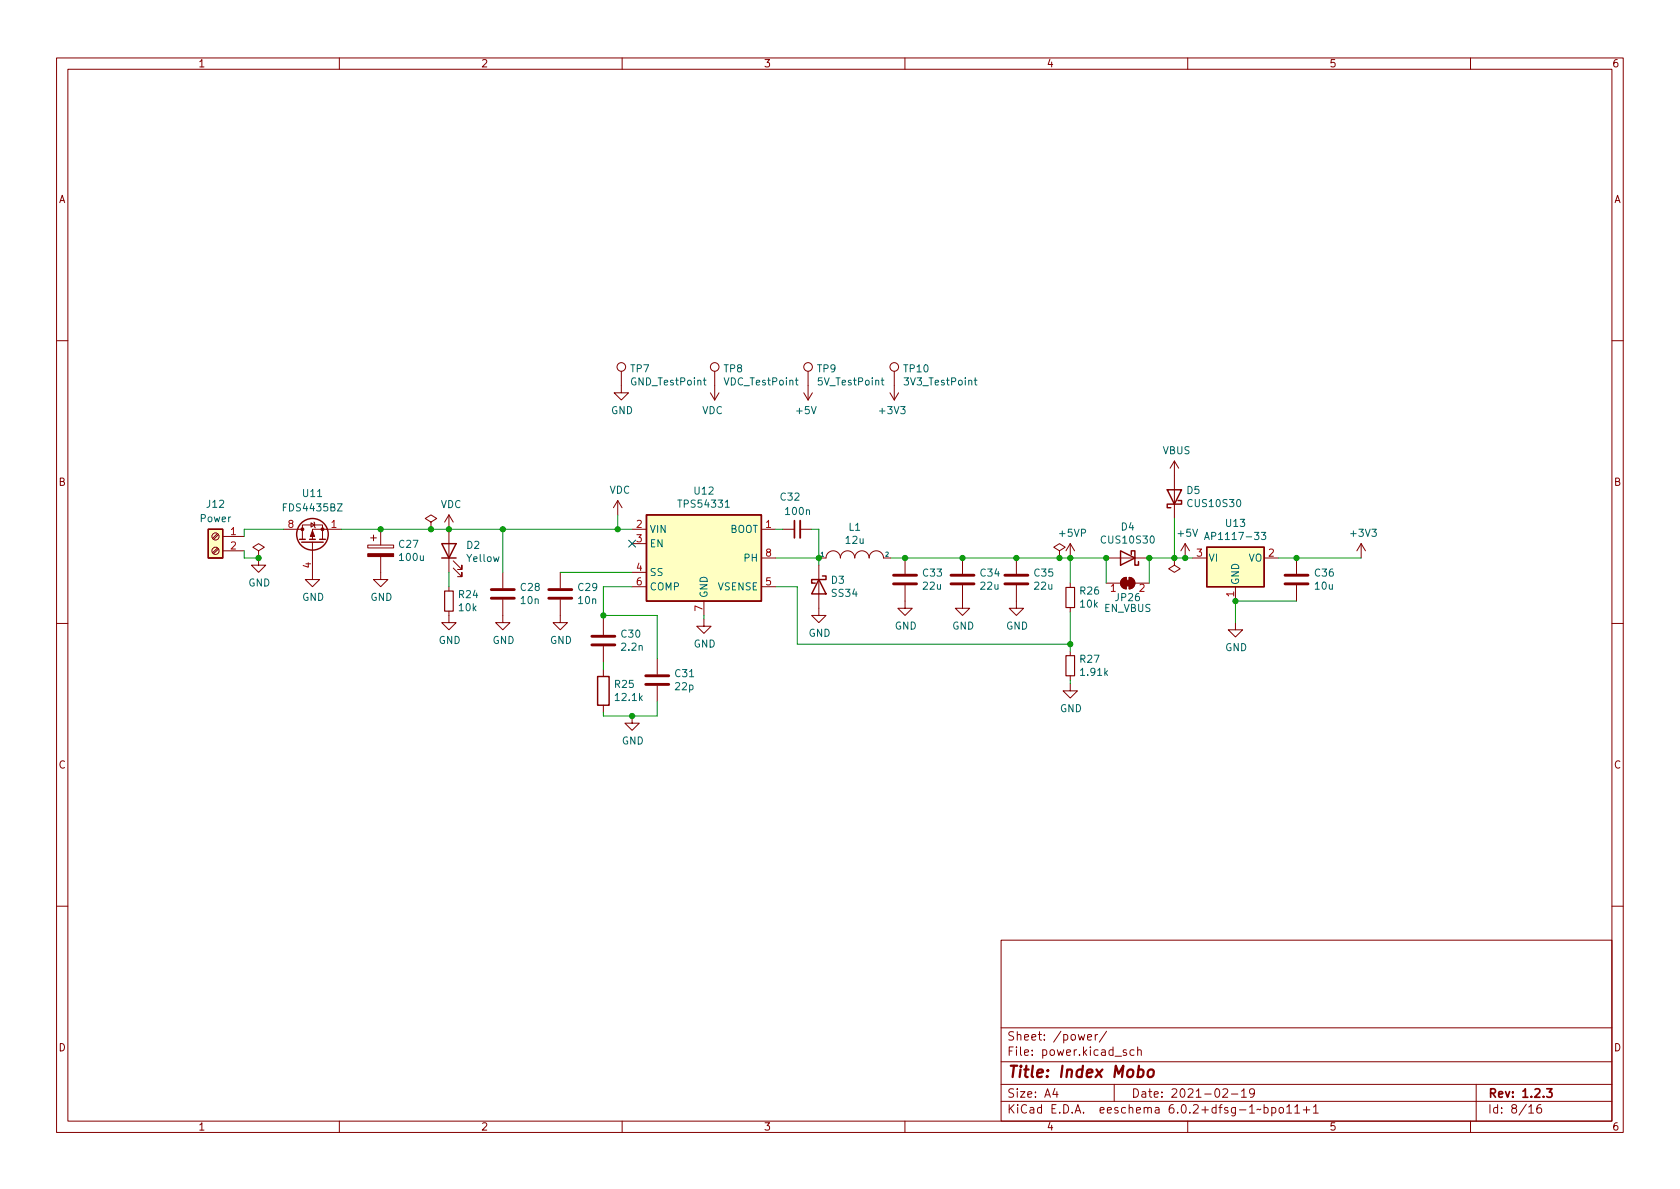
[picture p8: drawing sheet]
<svg xmlns="http://www.w3.org/2000/svg" width="297mm" height="210mm" viewBox="0 0 297 210" stroke-linecap="round" stroke-linejoin="round" font-family="sans-serif">
<g fill="none" stroke="#840000" stroke-width=".18">
<path d="M10 10.2h277v190.1h-277zM12 12.2h273v186.1h-273zM60 10.2v2M110 10.2v2M160 10.2v2M210 10.2v2M260 10.2v2M10 60.2h2M109.9 65.7v3.8h1.2l-1.2 1.2-1.3-1.2h1.3M125.6 69.5l.8 1.2M126.4 65.7v5M127.1 69.5l-.7 1.2"/>
<path d="M142.1 69.5l.8 1.2M142.9 65.7v5M143.6 69.5l-.7 1.2M157.4 69.5l.7 1.2M158.1 65.7v5M158.9 69.5l-.8 1.2M285 60.2h2M38.5 96.9l-.9 .8M38.5 94.4l-.9 .8M38.6 97.1l-.8 .8M38.6 94.5l-.8 .9M39.4 94.9h3.8"/>
<path d="M39.4 97.4h3.8M45.7 97.4l1-.6-1-.7-1 .7 1 .6v1.3M45.7 98.7h.1M45.7 98.7v1.2h1.3l-1.3 1.3-1.3-1.3h1.3M50.2 93.6h3.3M53.5 95.4v-2.6h3.5v2.6M55 92.5l.6 .3-.6 .4zM55.2 95.9v6.6h1.3l-1.3 1.3-1.2-1.3h1.2M55.5 92.3l.1 .2v.7l.2 .1M60.3 93.6h-5.1v1.8M65 96.4h4.6v.5h-4.6zM65.5 95.1h1"/>
<path d="M66 94.6v1M67.3 98.4v4.1h1.3l-1.3 1.3-1.3-1.3h1.3M67.3 93.6v2.8M76.2 92.3l1-.6-1-.6-1 .6 1 .6v1.3M76.2 93.6h.1M79.4 91.1l-.8 1.2M79.4 91.1v10.1M79.4 91.1l.7 1.2M80.1 99.2l1.6 1.5v-.8v.8h-.8M109.2 88.5l-.7 1.3M109.2 88.5v2.6M109.2 88.5l.8 1.3"/>
<path d="M111.8 93.6h2.5M111.8 96.1h2.5M134.6 98.7h2.6M134.6 93.6h2.6M138.4 93.6h2.1M141.5 93.6h2M144.8 98.7h1.2a1.27 1.27 0 0 1 1.3-1.3 1.27 1.27 0 0 1 1.3 1.3 1.27 1.27 0 0 1 1.3-1.3 1.27 1.27 0 0 1 1.2 1.3 1.27 1.27 0 0 1 1.3-1.3 1.27 1.27 0 0 1 1.3 1.3 1.27 1.27 0 0 1 1.2-1.3 1.27 1.27 0 0 1 1.3 1.3h1.3M144.8 99.9v8.9h1.2l-1.2 1.3-1.3-1.3h1.3M160 98.7v2.8M170.2 98.7v2.8M179.7 98.7v2.8M187.3 97.4l1-.6-1-.7-1 .7 1 .6v1.3"/>
<path d="M187.3 98.7h.1M189.2 96.1v2.6M189.2 96.1l-.7 1.3M189.2 96.1l.8 1.3M195.6 98.7h7.6M207.6 98.7v1.2l1.1 .7-1.1 .6-1-.6 1-.7M207.6 98.7h.1M207.6 81.5l-.7 1.3M207.6 81.5v10.2M207.6 81.5l.8 1.3M209.5 96.1l-.7 1.3M209.5 96.1v2.6"/>
<path d="M209.5 96.1l.8 1.3M210.8 98.7h2.6M223.5 98.7h2.6M229.2 98.7v2.8M240.7 96.1l-.8 1.3M240.7 96.1v2.6M240.7 96.1l.7 1.3M10 110.2h2M79.4 108.1v2h1.2l-1.2 1.3-1.3-1.3h1.3M79.4 103.8v.7M80.1 100.5l1.6 1.5v-.8v.8h-.8M88.9 106v4.1h1.3l-1.3 1.3-1.3-1.3h1.3"/>
<path d="M88.9 101.2v2.8M99.1 106v4.1h1.2l-1.2 1.3-1.3-1.3h1.3M99.1 101.2v2.8M106.7 109.5v2.8M106.7 114.3v2.8M106.7 118.4v1.2M111.8 101.2h2.5M111.8 103.8h2.5M116.2 116.5v2.7M124.5 109.5v1.2h1.2l-1.2 1.3-1.3-1.3h1.3M124.5 106.3v2.5M134.6 103.8h2.6"/>
<path d="M160 103.5v4.1h1.3l-1.3 1.2-1.3-1.2h1.3M170.2 103.5v4.1h1.2l-1.2 1.2-1.3-1.2h1.3M179.7 103.5v4.1h1.3l-1.3 1.2-1.3-1.2h1.3M189.2 103.1v.8M189.2 107.4v.8M189.2 115.2v.7M189.2 119.5v.8M195.6 103.1h2.5M198.4 102.4l.7-.3v2a1.02 1.02 0 0 1-.9-.6 1.02 1.02 0 0 1 .2-1.1zM199.6 102.1a1.02 1.02 0 0 1 1.1 1 1.02 1.02 0 0 1-1.1 1zM200.7 103.1h2.5M218.4 110.1v1.3h1.3l-1.3 1.2-1.2-1.2h1.2"/>
<path d="M218.4 103.8v2.5M229.2 103.5v2.8M285 110.2h2M106.7 124.7v1.3M111.8 126.6v1.3h1.2l-1.2 1.3-1.3-1.3h1.3M116.2 121.3v2.8M189.2 120.9v1.3h1.3l-1.3 1.2-1.2-1.2h1.2M10 160.2h2M177 166.3h108v32h-108zM285 160.2h2M60 198.3v2M110 198.3v2"/>
<path d="M160 198.3v2M177 194.8h108M177 191.8h108M177 187.8h108M177 181.8h108M186.5 192.5l-.4 1h1M186.9 193v1M192.3 183.4l.7-.1-.1-.3-.4-.1-.2 .2 .1 .8h.5M193.6 182.9v1M194.1 182.9l-.3 .1-.2 .2M195.6 182.4l-1.2 1.9M197 191.8v3"/>
<path d="M199.1 185.7l-.3-.1-.2 .2v.3l.5 .1v.4h-.5M200.5 185.7l-.4-.1-.3 .3v.4l.1 .3h.6M201.1 185.8l.3-.2 .3 .1 .1 .9M201.1 185.1v1.5M210 198.3v2M216.2 192.7l.6-.2 .2 .2 .1 .3-1 1h1M217.7 193.5h1.2M219.5 193l.4-.5v1.5M219.5 194h.9M221.8 193.2l-.3 .3-.4-.1-.2-.2 .2-.6 .4-.1 .2 .2a.99 .99 0 0 1-.3 1.3h-.3M223.5 195.9l.4-.1 .3 .3v.4l-.1 .3h-.6M223.5 195.3v1.5"/>
<path d="M224.9 195.9l.4-.1 .3 .3v.4l-.2 .3h-.5M224.9 195.8v1.5M226.3 195.9l.3-.1 .3 .3v.4l-.3 .3h-.3l-.2-.3v-.4zM227.5 195.8l.4-.5v1.5M227.5 196.8h.9M228.9 195.8l.5-.5v1.5M228.9 196.8h.9M230.4 196.3h1.2M231 195.7v1.1M232.2 195.8l.4-.5v1.5M232.2 196.8h.9M260 198.3v2"/>
<path d="M261 191.8v6.5M270.3 195.8l.4-.5v1.5M270.3 196.8h.9M272.4 195.3a.59 .59 0 0 0-.7 .7v.5l.2 .3h.4l.2-.1 .1-.5-.2-.2-.4-.1-.3 .3"/>
<circle cx="109.9" cy="64.9" r=".76"/>
<circle cx="126.4" cy="64.9" r=".76"/>
<circle cx="142.9" cy="64.9" r=".76"/>
<circle cx="158.1" cy="64.9" r=".76"/>
<circle cx="38.1" cy="97.4" r=".63"/>
<circle cx="38.1" cy="94.9" r=".63"/>
</g>
<path d="M140.5 92.1v3M273.5 192.5h.9l-.5 .6 .4 .1v.7l-.2 .1h-.4l-.2-.1" fill="none" stroke="#840000" stroke-width=".3"/>
<path d="M201.3 189.2l.2-.1 .5 .1 .2 .3-.1 .6a.66 .66 0 0 1-1 .3M203.1 189.3a.52 .52 0 0 1 .5-.2 .52 .52 0 0 1 .4 .4l-.1 .6a.55 .55 0 0 1-.5 .4 .55 .55 0 0 1-.5-.4z" fill="none" stroke="#840000" stroke-width=".4"/>
<g fill="#840000" stroke="#840000" stroke-width=".18">
<path d="M198.9 102.6h1v1h-1z"/>
<path d="M198.4 102.4l.7-.3v2a1.02 1.02 0 0 1-.9-.6 1.02 1.02 0 0 1 .2-1.1z"/>
<path d="M199.6 102.1a1.02 1.02 0 0 1 1.1 1 1.02 1.02 0 0 1-1.1 1z"/>
<path d="M65 97.9h4.6v.5h-4.6z"/>
<path d="M55.2 93.8l.4 1.1h-.7z"/>
<circle cx="57" cy="93.6" r=".25"/>
<circle cx="53.5" cy="93.6" r=".25"/>
</g>
<g fill="none" stroke="#840000" stroke-width=".25">
<path d="M36.8 93.6h2.6v5.1h-2.6zM53 95.4h1M53.3 95.9h3.8M54.7 95.4h1.1M56.5 95.4h1M78.1 96.1h2.5l-1.2 2.6zM78.1 98.7h2.5M114.3 91.1h20.3v15.2h-20.3zM198.1 97.4l2.6 1.3-2.6 1.2zM200 98v-.6h.7v2.5h.6v-.6M206.4 86.6h2.5l-1.3 2.5zM208.3 88.5h.6v.6h-2.5v.7h.6"/>
<path d="M213.4 96.8h10.1v7h-10.1zM105.7 119.6h2v5.1h-2zM144.8 102.5l1.2 2.5h-2.5zM145.4 101.8h.6v.7h-2.5v.6h.6"/>
<circle cx="55.2" cy="94.5" r="2.79"/>
</g>
<g fill="#ffffc2" stroke="#ffffc2" stroke-width=".18">
<path d="M213.4 96.8h10.1v7h-10.1z"/>
<path d="M114.3 91.1h20.3v15.2h-20.3z"/>
<path d="M36.8 93.6h2.6v5.1h-2.6z"/>
</g>
<path d="M124.3 67.2h.5M124.5 66.8v1.1l.3 .2M140.6 67.2h.5M140.8 66.8v1.1l.3 .2M155.8 67.2h.5M156 66.8v1.1l.3 .2M172.2 67.2h.5M172.4 66.8v1.1l.3 .2M128.2 89.7h.8M213 95.4l.4-1.3 .4 1.3M213.1 95h.6M223 94.1h.8l-.4 .5 .3 .1v.6l-.1 .1-.6-.1" fill="none" stroke="#006464" stroke-width=".18"/>
<g fill="none" stroke="#840000" stroke-width=".51">
<path d="M86.9 104.3h4M86.9 105.8h4M97 104.3h4.1M97 105.8h4.1M104.6 112.5h4.1M104.6 114h4.1M114.2 119.5h4M158 103.2h4.1M158 101.7h4.1M168.1 103.2h4.1M168.1 101.7h4.1M177.7 103.2h4"/>
<path d="M177.7 101.7h4M227.2 103.2h4.1M227.2 101.7h4.1M114.2 121h4"/>
</g>
<path d="M141.5 92.1v3" fill="none" stroke="#840000" stroke-width=".33"/>
<path d="M78.6 104.5h1.5v3.6h-1.5zM188.5 115.9h1.5v3.6h-1.5zM188.5 103.9h1.5v3.5h-1.5z" fill="none" stroke="#840000" stroke-width=".2"/>
<g fill="none" stroke="#009600" stroke-width=".18">
<path d="M43.2 97.4v1.3h2.5M50.2 93.6h-7v1.3M60.3 93.6h51.5M88.9 93.6v7.6M109.2 91.1v2.5M137.2 98.7h7.6M137.2 93.6h1.2M143.5 93.6h1.3v6.3M157.5 98.7h38.1v4.4M189.2 98.7v4.4M207.6 91.7v7M210.8 98.7h-7.6v4.4"/>
<path d="M226.1 98.7h14.6M79.4 101.2v2.6M99.1 101.2h12.7M106.7 117.1v1.3M106.7 108.8h9.5v7.7M111.8 103.8h-5.1v5.7M124.5 108.8v.7M137.2 103.8h3.8v10.1h48.2M189.2 108.2v7M229.2 106.3h-10.8v3.8M116.2 124.1v2.5h-9.5v-.6M189.2 120.3v.6"/>
</g>
<path d="M111.2 95.5l1.2 1.2M112.4 95.5l-1.2 1.2" fill="none" stroke="#000084" stroke-width=".18"/>
<g fill="#009600" stroke="#009600" stroke-width=".18">
<circle cx="179.7" cy="98.7" r=".46"/>
<circle cx="144.8" cy="98.7" r=".46"/>
<circle cx="189.2" cy="113.9" r=".46"/>
<circle cx="189.2" cy="98.7" r=".46"/>
<circle cx="187.3" cy="98.7" r=".46"/>
<circle cx="170.2" cy="98.7" r=".46"/>
<circle cx="160" cy="98.7" r=".46"/>
<circle cx="111.8" cy="126.6" r=".46"/>
<circle cx="207.6" cy="98.7" r=".46"/>
<circle cx="209.5" cy="98.7" r=".46"/>
<circle cx="218.4" cy="106.3" r=".46"/>
<circle cx="203.2" cy="98.7" r=".46"/>
<circle cx="195.6" cy="98.7" r=".46"/>
<circle cx="229.2" cy="98.7" r=".46"/>
<circle cx="88.9" cy="93.6" r=".46"/>
<circle cx="109.2" cy="93.6" r=".46"/>
<circle cx="106.7" cy="108.8" r=".46"/>
<circle cx="76.2" cy="93.6" r=".46"/>
<circle cx="67.3" cy="93.6" r=".46"/>
<circle cx="79.4" cy="93.6" r=".46"/>
<circle cx="45.7" cy="98.7" r=".46"/>
</g>
<text font-size="2.8" fill="#840000" x="178" y="190.6">Title: Index Mobo</text>
<g font-size="2.1" fill="#840000">
<text x="178" y="184">Sheet: /power/</text>
<text x="178" y="186.7">File: power.kicad_sch</text>
<text x="178" y="196.9">KiCad E.D.A. eeschema 6.0.2+dfsg-1~bpo11+1</text>
<text x="178" y="194.1">Size: A4</text>
<text x="200" y="194.1">Date: 2021-02-19</text>
<text x="263" y="194.1">Rev: 1.2.3</text>
<text x="263" y="196.9">Id: 8/16</text>
</g>
<g font-size="1.8" fill="#840000">
<text x="35" y="11.9">1</text>
<text x="85" y="11.9">2</text>
<text x="135" y="11.9">3</text>
<text x="185" y="11.9">4</text>
<text x="235" y="11.9">5</text>
<text x="285" y="11.9">6</text>
<text x="10.3" y="35.9">A</text>
<text x="285.3" y="35.9">A</text>
<text x="10.3" y="85.9">B</text>
<text x="285.3" y="85.9">B</text>
<text x="10.3" y="135.9">C</text>
<text x="285.3" y="135.9">C</text>
<text x="10.3" y="185.9">D</text>
<text x="285.3" y="185.9">D</text>
<text x="35" y="199.9">1</text>
<text x="85" y="199.9">2</text>
<text x="135" y="199.9">3</text>
<text x="185" y="199.9">4</text>
<text x="235" y="199.9">5</text>
<text x="285" y="199.9">6</text>
</g>
<g font-size="1.8" fill="#006464">
<text x="111.5" y="65.8">TP7</text>
<text x="128" y="65.8">TP8</text>
<text x="144.5" y="65.8">TP9</text>
<text x="159.9" y="65.8">TP10</text>
<text x="111.7" y="68.1">GND_TestPoint</text>
<text x="128.2" y="68.1">VDC_TestPoint</text>
<text x="144.8" y="68.1">5V_TestPoint</text>
<text x="160.2" y="68.1">3V3_TestPoint</text>
<text x="108" y="73.2">GND</text>
<text x="124.1" y="73.2">VDC</text>
<text x="140.9" y="73.2">+5V</text>
<text x="155.6" y="73.2">+3V3</text>
<text x="205.6" y="80.3">VBUS</text>
<text x="36.6" y="89.8">J12</text>
<text x="53.6" y="87.9">U11</text>
<text x="77.9" y="89.8">VDC</text>
<text x="107.7" y="87.3">VDC</text>
<text x="120.3" y="89.8">TPS54331</text>
<text x="122.8" y="87.4">U12</text>
<text x="138.1" y="88.5">C32</text>
<text x="209.9" y="87.3">D5</text>
<text x="210.3" y="89.7">CUS10S30</text>
<text x="35.4" y="92.3">Power</text>
<text x="50.3" y="90.4">FDS4435BZ</text>
<text x="114.8" y="94.2">VIN</text>
<text x="129" y="94.2">BOOT</text>
<text x="139" y="91.1">100n</text>
<text x="150.1" y="93.8">L1</text>
<text x="187.4" y="94.9">+5VP</text>
<text x="198.3" y="93.8">D4</text>
<text x="208.3" y="94.9">+5V</text>
<text x="214" y="95.5">AP1117-33</text>
<text x="216.8" y="93.2">U13</text>
<text x="239" y="94.9">+3V3</text>
<text x="70.6" y="96.9">C27</text>
<text x="70.8" y="99.2">100u</text>
<text x="82.5" y="97">D2</text>
<text x="82.6" y="99.4">Yellow</text>
<text x="114.8" y="96.8">EN</text>
<text x="114.8" y="101.8">SS</text>
<text x="131.7" y="99.3">PH</text>
<text x="149.6" y="96.2">12u</text>
<text x="163.2" y="101.9">C33</text>
<text x="173.4" y="101.9">C34</text>
<text x="182.9" y="101.9">C35</text>
<text x="195" y="96.1">CUS10S30</text>
<text x="213.6" y="99.3">VI</text>
<text x="220.7" y="99.3">VO</text>
<text x="232.5" y="101.9">C36</text>
<text x="43.9" y="103.7">GND</text>
<text x="53.4" y="106.2">GND</text>
<text x="65.5" y="106.2">GND</text>
<text x="81.2" y="105.8">R24</text>
<text x="92.1" y="104.5">C28</text>
<text x="92.2" y="106.8">10n</text>
<text x="102.3" y="104.5">C29</text>
<text x="102.3" y="106.8">10n</text>
<text x="114.8" y="104.4">COMP</text>
<text x="125.1" y="105.8" transform="rotate(-90 125.1 105.8)">GND</text>
<text x="126.9" y="104.4">VSENSE</text>
<text x="147" y="103.2">D3</text>
<text x="147.1" y="105.5">SS34</text>
<text x="163.3" y="104.3">22u</text>
<text x="173.4" y="104.3">22u</text>
<text x="183" y="104.3">22u</text>
<text x="191" y="105.1">R26</text>
<text x="191.1" y="107.4">10k</text>
<text x="197.3" y="106.3">JP26</text>
<text x="219.1" y="103.5" transform="rotate(-90 219.1 103.5)">GND</text>
<text x="232.6" y="104.3">10u</text>
<text x="77.5" y="113.9">GND</text>
<text x="81.2" y="108.1">10k</text>
<text x="87.1" y="113.9">GND</text>
<text x="97.2" y="113.9">GND</text>
<text x="109.9" y="112.7">C30</text>
<text x="142.9" y="112.6">GND</text>
<text x="158.2" y="111.3">GND</text>
<text x="168.3" y="111.3">GND</text>
<text x="177.9" y="111.3">GND</text>
<text x="195.2" y="108.2">EN_VBUS</text>
<text x="110" y="115.1">2.2n</text>
<text x="119.4" y="119.7">C31</text>
<text x="122.6" y="114.5">GND</text>
<text x="191" y="117.2">R27</text>
<text x="191.2" y="119.5">1.91k</text>
<text x="216.6" y="115.1">GND</text>
<text x="108.8" y="121.6">R25</text>
<text x="109" y="123.9">12.1k</text>
<text x="119.5" y="122">22p</text>
<text x="187.4" y="125.9">GND</text>
<text x="109.9" y="131.6">GND</text>
</g>
<g font-size="1.8" fill="#a90000">
<text x="40.8" y="94.6">1</text>
<text x="50.9" y="93.3">8</text>
<text x="58.6" y="93.3">1</text>
<text x="112.5" y="93.3">2</text>
<text x="112.5" y="95.9">3</text>
<text x="135.4" y="93.3">1</text>
<text x="40.8" y="97.1">2</text>
<text x="55" y="100.4" transform="rotate(-90 55 100.4)">4</text>
<text x="112.5" y="101">4</text>
<text x="135.4" y="98.4">8</text>
<text x="211.6" y="98.4">3</text>
<text x="224.3" y="98.4">2</text>
<text x="112.5" y="103.5">6</text>
<text x="135.4" y="103.5">5</text>
<text x="196.4" y="104.6">1</text>
<text x="201.4" y="104.6">2</text>
<text x="218.2" y="105.5" transform="rotate(-90 218.2 105.5)">1</text>
<text x="124.2" y="108.1" transform="rotate(-90 124.2 108.1)">7</text>
</g>
<g font-size="1.1" fill="#006464">
<text x="145.1" y="98.4">1</text>
<text x="156.6" y="98.4">2</text>
</g>
</svg>
